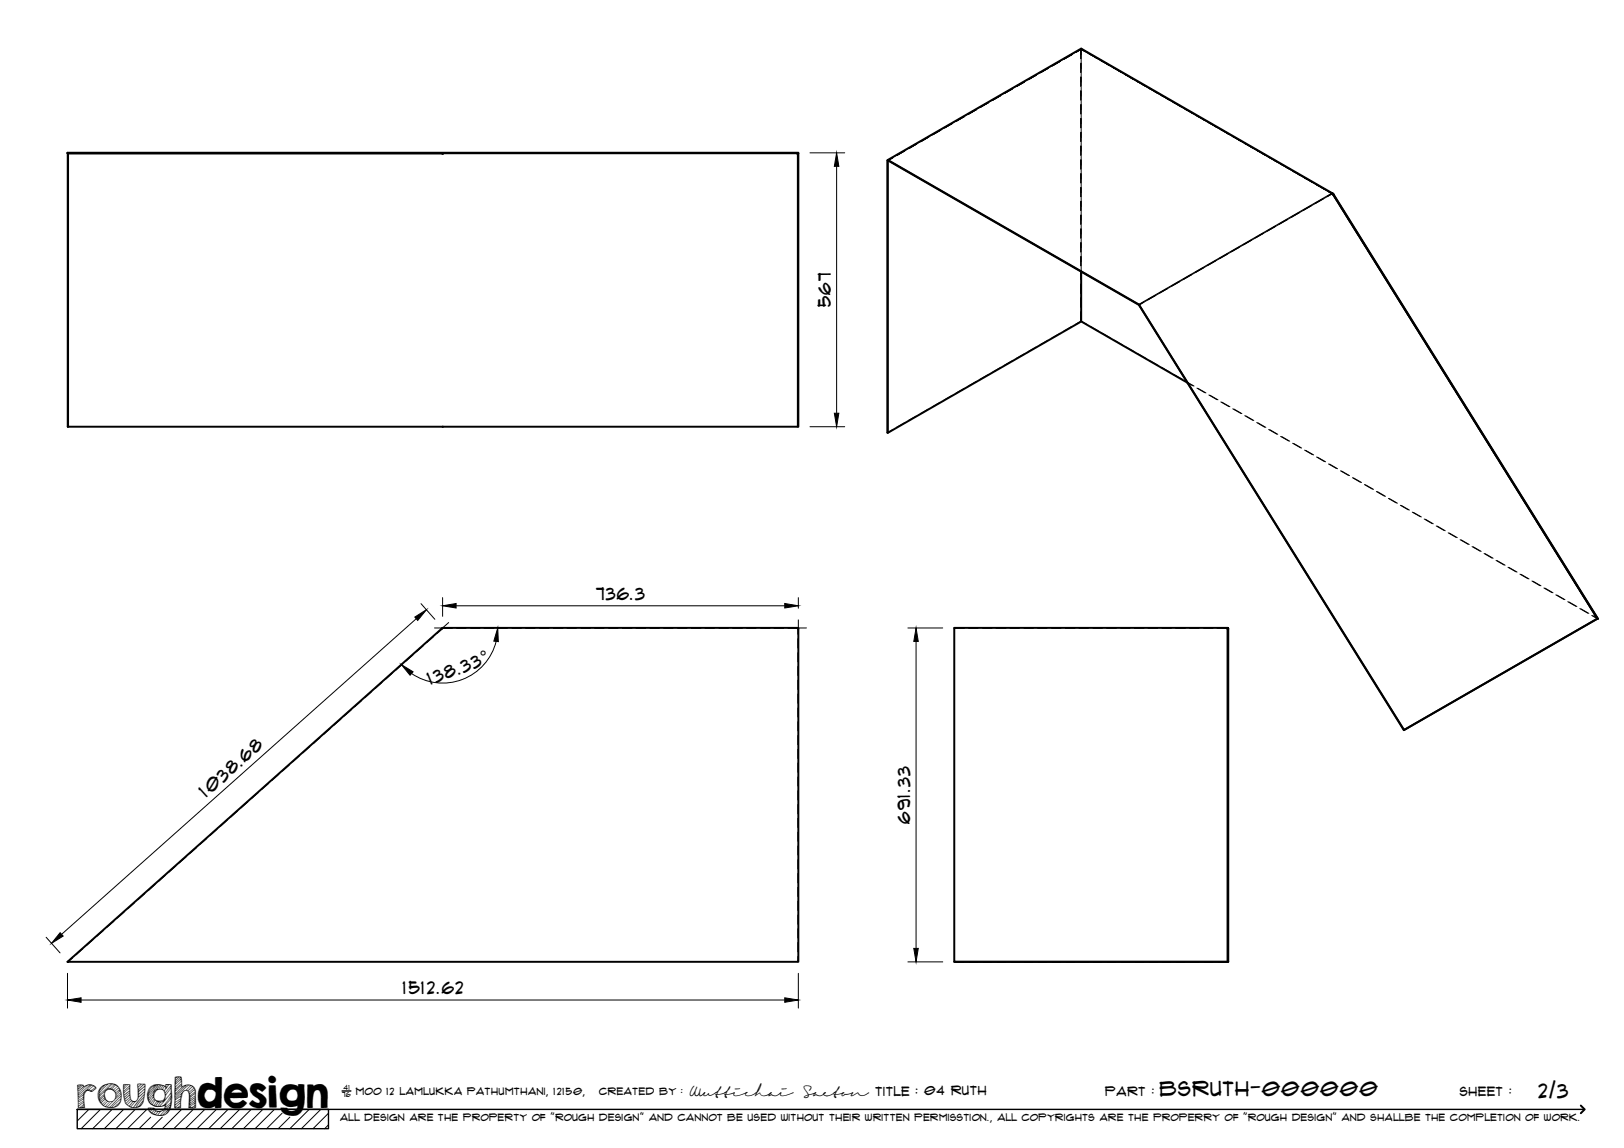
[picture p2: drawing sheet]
<svg xmlns="http://www.w3.org/2000/svg" width="420mm" height="297mm" viewBox="0 0 420 297" stroke-linecap="round" stroke-linejoin="round" font-family="sans-serif">
<!-- layer: Hidden -->
<g fill="none" stroke="#000" stroke-width=".26">
<path d="M268.1 19.4l-2.1 1.2M271.2 17.6l-2 1.2M274.3 15.8l-2.1 1.2M277.4 14.1l-2.1 1.1M279.6 16.4v2.4M279.6 12.6l.1 .1M279.6 12.7v2.5M279.6 19.9v2.4M279.7 12.7l-1.3 .8M279.7 12.8l1 .5M279.7 12.8v2.4M279.7 15.3v3.5"/>
<path d="M279.7 18.9v3.4M281.8 13.9l2 1.2M284.9 15.7l2 1.2M288 17.5l2 1.2M291.1 19.2l2 1.3M114.2 39.7h.2M114.2 39.7l.1-.2 .2 .2M114.5 39.7h.1M206.5 39.7h-.1M206.5 39.5l-.2 .3 .2-.1M234.1 39l-2.1 1.2M237.2 37.2l-2.1 1.2"/>
<path d="M240.3 35.4l-2.1 1.2M243.4 33.7l-2.1 1.1M246.4 31.9l-2 1.2M249.5 30.1l-2 1.2M252.6 28.3l-2 1.2M255.7 26.5l-2 1.2M258.8 24.8l-2 1.1M261.9 23l-2 1.2M265 21.2l-2 1.2M279.6 23.5v2.4M279.6 30.7v2.3M279.6 37.8v2.4"/>
<path d="M279.6 27.1v2.4M279.6 34.2v2.4M279.7 22.5v3.4M279.7 26v3.5M279.7 29.6v3.4M279.7 33.2v3.4M279.7 36.8v3.4M294.2 21l2 1.2M297.2 22.8l2.1 1.2M300.4 24.6l2 1.2M303.4 26.4l2.1 1.2M306.5 28.2l2.1 1.2"/>
<path d="M309.6 30l2.1 1.1M312.7 31.7l2.1 1.2M315.8 33.5l2.1 1.2M318.9 35.3l2.1 1.2M322 37.1l2.1 1.2M325.1 38.9l2.1 1.2M231 40.8l-1.3 .7M279.6 44.9v2.4M279.6 52.1v2.4M279.6 55.7v2.3M279.6 41.4v2.4M279.6 48.5v2.4"/>
<path d="M279.6 59.2v2.4M279.7 40.3v3.5M279.7 43.9v3.4M279.7 47.5v3.4M279.7 51.1v3.4M279.7 54.6v3.4M279.7 58.2v3.4M328.2 40.6l2.1 1.2M331.3 42.4l2.1 1.2M334.4 44.2l2.1 1.2M337.5 46l2.1 1.2M340.6 47.8l2 1.2"/>
<path d="M343.7 49.6l1 .6M344.6 50l.1 .1M344.6 50.1l.2 .2M344.7 50.2l1 1.5M344.7 50.1h.1M346.3 52.7l1.3 2M348.2 55.8l1.3 2M350.1 58.8l1.3 2M279.6 62.8v2.4M279.6 70v2.3M279.6 77.1v2.4M279.6 66.4v2.4"/>
<path d="M279.6 73.5v2.4M279.7 61.8v3.4M279.7 65.3v3.5M279.7 68.9v3.4M279.7 73.5v2.4M279.7 77.1v2.4M352 61.8l1.3 2M353.9 64.9l1.2 2M355.8 67.9l1.2 2M357.7 70.9l1.2 2M359.5 73.9l1.3 2.1M361.4 77l1.3 2"/>
<path d="M252.5 98.7l-2 1.2M255.6 97l-2 1.1M258.7 95.2l-2 1.2M261.8 93.4l-2 1.2M264.9 91.6l-2 1.2M268 89.8l-2 1.2M271.1 88l-2.1 1.2M274.2 86.3l-2.1 1.1M277.3 84.5l-2 1.1M279.6 83.1l-1.3 .8M279.6 83.1l.1 .1M279.7 80.7l-.1 2.4"/>
<path d="M279.7 83.1l1.4 .7M282.1 84.4l2 1.2M285.2 86.2l2 1.2M288.3 88l2 1.2M291.4 89.8l2 1.2M294.5 91.6l2 1.2M297.6 93.4l2 1.1M300.7 95.1l2 1.2M303.7 96.9l2.1 1.2M306.9 98.7l2 1.2M307.2 99l1.4 .8M363.3 80l1.3 2"/>
<path d="M365.2 83l1.3 2.1M367.1 86.1l1.3 2M369 89.1l1.2 2M370.9 92.1l1.2 2.1M372.8 95.2l1.2 2M374.6 98.2l1.3 2M230.9 111.2l-1.3 .7M234 109.4l-2.1 1.2M237.1 107.6l-2.1 1.2M240.2 105.9l-2.1 1.1M243.2 104.1l-2 1.2M246.4 102.3l-2.1 1.2"/>
<path d="M249.4 100.5l-2 1.2M309.7 100.4l2 1.2M309.9 100.5l2.1 1.2M312.8 102.2l2 1.2M313 102.3l2.1 1.1M315.8 104l2.1 1.2M316.1 104.1l2.1 1.1M318.9 105.8l2.1 1.2M319.2 105.8l2.1 1.2M322.1 107.6l2 1.1M322.3 107.6l2.1 1.2M325.1 109.3l2.1 1.2"/>
<path d="M325.4 109.4l2.1 1.2M328.2 111.1l2.1 1.2M328.5 111.2l2.1 1.2M331.3 112.9l2.1 1.2M331.6 113l2.1 1.2M334.4 114.7l2.1 1.2M334.7 114.8l2.1 1.1M337.5 116.5l2.1 1.2M337.8 116.5l2.1 1.2M340.6 118.2l2.1 1.3M340.9 118.3l2.1 1.2M376.6 101.2l1.2 2.1"/>
<path d="M378.4 104.3l1.3 2M380.3 107.3l1.3 2M382.2 110.3l1.3 2.1M384.1 113.4l1.3 2M386 116.4l1.2 2M387.9 119.4l1.2 2M343.7 120l2.1 1.2M344 120.1l2.1 1.2M346.8 121.8l2.1 1.2M347.1 121.9l2 1.2M349.9 123.6l2.1 1.2M350.2 123.7l2.1 1.1"/>
<path d="M353 125.4l2.1 1.2M353.3 125.4l2 1.2M356.1 127.2l2.1 1.2M356.4 127.2l2 1.2M359.2 129l2.1 1.1M359.5 129l2 1.2M362.3 130.7l2 1.2M362.6 130.8l2 1.2M365.4 132.5l2.1 1.2M365.7 132.6l2 1.2M368.5 134.3l2 1.2M368.8 134.4l2 1.1"/>
<path d="M371.6 136.1l2 1.2M371.9 136.1l2 1.2M374.7 137.9l2 1.2M374.9 137.9l2.1 1.2M377.8 139.6l2 1.2M378 139.7l2.1 1.2M389.8 122.5l1.2 2M391.7 125.5l1.2 2M393.6 128.5l1.2 2M395.4 131.6l1.3 2M397.3 134.6l1.3 2M399.2 137.6l1.3 2"/>
<path d="M380.9 141.4l2 1.2M381.1 141.5l2.1 1.2M384 143.2l2 1.2M384.2 143.3l2.1 1.1M387.1 145l2 1.2M387.3 145.1l2.1 1.1M390.1 146.8l2.1 1.2M390.4 146.8l2.1 1.2M393.2 148.6l2.1 1.1M393.5 148.6l2.1 1.2M396.3 150.3l2.1 1.2M396.6 150.4l2.1 1.2"/>
<path d="M399.4 152.1l2.1 1.2M399.7 152.2l2.1 1.2M401.1 140.7l1.3 2M402.5 153.9l2.1 1.2M402.8 154l2.1 1.2M403 143.7l1.3 2M404.9 146.7l1.2 2M405.6 155.7l2.1 1.2M405.9 155.8l2.1 1.1M406.8 149.7l1.2 2.1M408.7 152.8l1.2 2M408.7 157.5l2.1 1.2"/>
<path d="M409 157.5l2.1 1.2M410.5 155.8l1.3 2M412.1 159.3l1.3 .8M412.4 158.8l.8 1.3-1.4-.9M96.2 179l-1.8 1.5M98.8 176.6l-1.7 1.5M101.5 174.2l-1.8 1.6M104.2 171.8l-1.8 1.6M106.8 169.4l-1.7 1.6M109.5 167.1l-1.8 1.6M112.2 164.7l-1.8 1.6M114.4 162.5l.1 .1"/>
<path d="M114.5 162.6l-1.4 1.3M114.6 162.5l-.1 .1M117 162.6l-2.8 .1M118.2 162.6h2.4M121.8 162.6h2.3M125.3 162.6h2.4M128.9 162.6h2.4M132.5 162.6h2.4M136 162.6h2.4M139.6 162.6h2.4M143.2 162.6h2.4M146.7 162.6h2.4"/>
<path d="M150.3 162.6h2.4M153.9 162.6h2.4M157.5 162.6h2.4M161 162.6h2.4M164.6 162.6h2.4M168.2 162.6h2.4M171.8 162.6h2.3M175.3 162.6h2.4M178.9 162.6h2.4M182.5 162.6h2.3M186.1 162.6h2.3M189.6 162.6h2.4"/>
<path d="M193.2 162.6h2.4M196.8 162.6h2.3M200.3 162.6h2.4M206.3 162.5l.2 .2-2.6-.1M206.4 162.7v1.4M206.4 165.3v2.4M206.4 168.9v2.3M206.4 172.4v2.4M206.4 176v2.4M206.4 179.6v2.4M246.9 162.6h2.6M250.7 162.6h2.3"/>
<path d="M254.2 162.6h2.4M257.8 162.6h2.4M261.4 162.6h2.4M264.9 162.6h2.4M268.5 162.6h2.4M272.1 162.6h2.4M275.7 162.6h2.3M279.2 162.6h2.4M282.8 162.6h2.4M286.4 162.6h2.4M289.9 162.6h2.4M293.5 162.6h2.4"/>
<path d="M297.1 162.6h2.4M300.7 162.6h2.3M304.2 162.6h2.4M307.8 162.6h2.4M311.4 162.6h2.4M315 162.6h2.5M317.5 162.6h.1M317.6 162.6v.3M317.6 162.5v.1M74.8 198l-1.8 1.5M77.5 195.6l-1.8 1.6M80.2 193.2l-1.8 1.6"/>
<path d="M82.8 190.8l-1.7 1.6M85.5 188.5l-1.8 1.5M88.2 186.1l-1.8 1.5M90.8 183.7l-1.7 1.6M93.5 181.3l-1.8 1.6M206.4 183.2v2.3M206.4 186.7v2.4M206.4 190.3v2.4M206.4 193.9v2.4M206.4 197.4v2.4M50.8 219.3l-1.8 1.6M53.5 217l-1.8 1.5"/>
<path d="M56.2 214.6l-1.8 1.6M58.8 212.2l-1.8 1.6M61.5 209.8l-1.8 1.6M64.2 207.5l-1.8 1.5M66.8 205.1l-1.8 1.6M69.5 202.7l-1.8 1.6M72.2 200.3l-1.8 1.6M206.4 201v2.4M206.4 204.6v2.4M206.4 208.2v2.4M206.4 211.7v2.4M206.4 215.3v2.4"/>
<path d="M206.4 218.9v2.4M29.5 238.3l-1.8 1.6M32.2 236l-1.8 1.5M34.8 233.6l-1.8 1.6M37.5 231.2l-1.8 1.6M40.2 228.8l-1.8 1.6M42.8 226.4l-1.8 1.6M45.5 224.1l-1.8 1.6M48.2 221.7l-1.8 1.6M206.4 222.5v2.3M206.4 226v2.4M206.4 229.6v2.4"/>
<path d="M206.4 233.2v2.4M206.4 236.8v2.3M17.5 248.8l.1 .1M18.8 247.8l-1.1 1.1M21.5 245.5l-1.8 1.5M24.1 243.1l-1.7 1.6M26.8 240.7l-1.8 1.6M206.4 240.3v2.4M206.4 243.9v2.4M206.4 247.5v1.4M246.9 248.9h2.6M250.7 248.9h2.4"/>
<path d="M254.3 248.9h2.4M257.9 248.9h2.3M261.4 248.9h2.4M265 248.9h2.4M268.6 248.9h2.4M272.1 248.9h2.4M275.7 248.9h2.4M279.3 248.9h2.4M282.9 248.9h2.3M286.4 248.9h2.4M290 248.9h2.4M293.6 248.9h2.4"/>
<path d="M297.1 248.9h2.4M300.7 248.9h2.4M304.3 248.9h2.4M307.9 248.9h2.3M311.4 248.9h2.4M315 248.9h2.6"/>
</g>
<!-- layer: Visible -->
<g fill="none" stroke="#000" stroke-width=".51">
<path d="M279.7 12.7l-50 28.7M279.7 12.6v.1M279.8 12.6l-.1 .1M279.8 12.6l65 37.5M17.5 39.5l189 .2zM17.6 39.7v70.7h188.8v-70.7M114.2 39.7h.3M114.2 39.7h-96.7l.1 70.7M206.4 39.7l-.1 .1 .1-.1M206.4 39.7v70.7M206.5 39.7h.1M229.8 41.4l64.9 37.4 68.6 110.1 50-28.8"/>
<path d="M229.8 41.5l64.9 37.4 68.5 110 50-28.8M229.8 41.4l-.2 .1 .1 70.5M229.8 41.5l-.1 70.5 50-28.8v-12.9M344.7 50.1l-.1-.1 .4 .3M344.7 50.1l.3 .3M344.8 50.3h.1M345 50.4l68.2 109.7M345 50.3l68.4 109.8-68.5-109.8M345 50.3h-.1M279.7 83.2l27.5 15.8M114.2 162.7l-96.7 86.2h189v-86.2M114.6 162.5l-.4 .2"/>
<path d="M114.6 162.5h91.7M206.3 162.5l.2 .2M317.5 162.5l.1 .3M317.6 162.6v.1M317.6 162.8v86.1l-70.7-.1M317.6 162.7h.1M317.6 162.7v.1M317.6 162.7v86.2l.2-86.2M317.6 162.7h.2M317.8 162.7l-.2-.2h-70.7v86.3h70.7M413.3 160.1h.1M363.3 188.9h-.1"/>
<path d="M17.6 248.9h.1M17.7 248.9h-.1"/>
</g>
<!-- layer: Hidden Narrow -->
<g fill="none" stroke="#000" stroke-width=".26">
<path d="M268 19.4l-2 1.2M268.2 19.4l-2.1 1.2M271.1 17.6l-2.1 1.2M271.3 17.6l-2.1 1.2M274.2 15.8l-2.1 1.2M274.3 15.9l-2 1.1M277.3 14.1l-2 1.1M277.4 14.1l-2 1.2 2.1-1.2M278.5 13.5l1.2-.7 2.5 1.4M279.6 12.7l-1.3 .8M279.6 12.7l1.2 .7M279.7 12.7l1.2 .6"/>
<path d="M281.8 14l2.1 1.2M281.9 13.9l2.1 1.2M283.3 14.8l2 1.2M284.9 15.8l2.1 1.1M285 15.7l2.1 1.2M286.3 16.6l2.1 1.2M288 17.5l2.1 1.2M288.1 17.5l2.1 1.2M289.4 18.4l2.1 1.1M291.1 19.3l2.1 1.2M291.2 19.3l2.1 1.2M234 39l-2.1 1.2"/>
<path d="M237.1 37.2l-2.1 1.2M237.2 37.3l-2.1 1.1M240.2 35.4l-2.1 1.2M240.3 35.5l-2.1 1.1M243.2 33.7l-2 1.1M243.4 33.7l-2.1 1.2M246.4 31.9l-2.1 1.2M246.5 31.9l-2.1 1.2M249.4 30.1l-2 1.2M249.6 30.1l-2.1 1.2M252.5 28.3l-2 1.2M252.7 28.3l-2.1 1.2 2.1-1.2"/>
<path d="M255.6 26.5l-2 1.2M255.8 26.6l-2.1 1.1M256.8 26l2.1-1.2-2.1 1.2M258.7 24.8l-2 1.1M261.8 23l-2 1.2M262 23l-2.1 1.2M264.9 21.2l-2 1.2M265.1 21.2l-2.1 1.2M292.5 20.2l3.8 2.1M294.3 21.1l2.1 1.2M295.6 21.9l2.1 1.2M297.3 22.9l2.1 1.2"/>
<path d="M297.4 22.8l2.1 1.2M298.7 23.7l2.1 1.2M300.4 24.7l2.1 1.2M300.5 24.6l2.1 1.2M301.8 25.5l2.1 1.2M303.5 26.5l2 1.2M303.6 26.4l2 1.2M304.9 27.3l2.1 1.2M306.6 28.2l2.1 1.2M306.7 28.2l2 1.2M308 29.1l2.1 1.2M309.7 30l2 1.2"/>
<path d="M309.8 30l2 1.2M311.1 30.8l3.7 2.2M312.9 31.8l2 1.1M314.2 32.6l2.1 1.2M315.9 33.6l2 1.2M316 33.5l2 1.2M317.3 34.4l3.7 2.2M319.1 35.3l2 1.2M320.4 36.2l2.1 1.2M322.1 37.2l2 1.1M322.2 37.1l2 1.2M323.5 38l3.7 2.1"/>
<path d="M325.2 38.9l2.1 1.2M326.6 39.8l2.1 1.1M230.9 40.8l-1.3 .7M231 40.8l-1.2 .7M232 40.2l2.1-1.2-2 1.2M328.3 40.7l2 1.2M328.4 40.7l2 1.2M329.7 41.5l2 1.2M329.9 58.6l-2 1.1M330 58.6l-2.1 1.2M331.3 42.5l2.1 1.2M331.4 42.4l2.1 1.3"/>
<path d="M332.8 43.3l2 1.2M333 56.8l-2.1 1.2M333.1 56.8l-2.1 1.2M334.4 44.3l2.1 1.2M334.5 44.2l2.1 1.2M335.9 45.1l2 1.2M336.1 55l-2.1 1.2M336.2 55l-2.1 1.2M337.5 46.1l2.1 1.2M337.6 46l2.1 1.2M339 46.9l2 1.2M339.2 53.2l-2.1 1.2"/>
<path d="M339.3 53.2l-2.1 1.2M340.6 47.8l4 2.3-1.3 .7M340.7 47.8l2.1 1.2M342.3 51.4l-2.1 1.2M342.4 51.5l-2.1 1.1M343.7 49.6l1.2 .7M343.8 49.6l1.2 .7M344.7 50.2l-1.3 .7M345 50.4h-.1M295.8 78.2l-1.2 .7M295.9 78.2l-1.2 .7M299 76.4l-2.1 1.2"/>
<path d="M299 76.4l-2 1.2M302 74.6l-2 1.2M302.1 74.6l-2 1.2M305.1 72.8l-2 1.2M305.2 72.9l-2.1 1.1M308.2 71l-2 1.2M308.3 71.1l-2.1 1.2M311.3 69.2l-2 1.2M311.4 69.3l-2 1.2M314.4 67.5l-2 1.2M314.5 67.5l-2.1 1.2M317.5 65.7l-2 1.2"/>
<path d="M317.6 65.7l-2.1 1.2M320.6 63.9l-2 1.2M320.7 64l-2.1 1.1M323.7 62.1l-2.1 1.2M323.8 62.2l-2.1 1.1M326.8 60.3l-2.1 1.2M326.9 60.4l-2.1 1.2"/>
</g>
<!-- layer: Visible Narrow -->
<path d="M229.6 41.5l50.1-28.8 64.9 37.3-50 28.9M344.7 50.1l-50 28.8M344.9 50.3h.1" fill="none" stroke="#000" stroke-width=".26"/>
<!-- layer: TitleBlock -->
<path d="M20 287h65v5h-65zM20 287h390M88.5 282.3h2.3" fill="none" stroke="#000" stroke-width=".36"/>
<path d="M409 286.1l1 .9-1 1" fill="none" stroke="#000" stroke-width=".51"/>
<g fill="none" stroke="#000" stroke-width=".26">
<path d="M23 287l-3 3.1M26 287l-5 5M29 287l-5 5M32 287l-5 5M35 287l-5 5M38 287l-5 5M39 289.1l-3 2.9M42 289.1l-3 2.9M47 287l-5 5M50 287l-5 5M53 287l-5 5M56 287l-5 5"/>
<path d="M59 287l-5 5M62 287l-5 5M65 287l-5 5M68 287l-5 5M71 287l-5 5M73 288l-4 4M75 289.1l-3 2.9M80 287l-5 5M83 287l-5 5M85 288l-4 4M85 291l-1 1"/>
</g>
<!-- layer: FD_Dimensions -->
<g fill="none" stroke="#000" stroke-width=".26">
<path d="M209.5 39.5h9M216.5 43v63.9M209.5 110.4h9M108.9 156.2l3.6 4M114.5 154.6v4.9M118 156.7h85M206.5 154.6v2.8M107.7 160.1l-91.8 81.7M128.4 165.9a14.3 14.3 0 0 1-21.9 8.4M234.9 162.5h9M237 166v79.4M11.9 242.5l3.6 4.1"/>
<path d="M17.5 251.8v9M21 258.7h182M206.5 251.8v9M234.9 248.9h9"/>
</g>
<path d="M216.5 39.5l.5 3.5h-1.1zM215.9 106.9h1.1l-.5 3.5zM107.3 159.7l3-1.9-2.2 2.7zM114.5 156.7l3.5-.5v1.1zM203 156.2l3.5 .5-3.5 .6zM103.8 172l3.1 1.8-.8 .9zM128.8 162.5l.1 3.5-1.1-.1zM237 162.5l.6 3.5h-1.2zM15.6 241.3l.7 .9-3 1.9zM17.5 258.7l3.5-.5v1.1zM203 258.2l3.5 .5-3.5 .6zM236.4 245.4h1.2l-.6 3.5z" fill="#000" stroke="#000" stroke-width=".26"/>
<!-- layer: Edge Extensions -->
<path d="M112.4 162.5h2.2M116.1 161.1l-1.9 1.6M206.3 162.5h2.3M206.5 160.4v2.3" fill="none" stroke="#000" stroke-width=".26"/>
<text font-size="9.7" x="19.9" y="286.8">roughdesign</text>
<g font-size="5.3">
<text x="300.1" y="283.6">BSRUTH-000000</text>
<text x="398" y="284">2/3</text>
</g>
<g font-size="4.6">
<text x="215" y="79.4" transform="rotate(-90 215 79.4)">567</text>
<text x="154.2" y="155.2">736.3</text>
<text x="111.4" y="177.3" transform="rotate(-21 111.4 177.3)">138.33°</text>
<text x="53.3" y="206.5" transform="rotate(-42 53.3 206.5)">1038.68</text>
<text x="235.5" y="213.1" transform="rotate(-90 235.5 213.1)">691.33</text>
<text x="104.2" y="257.3">1512.62</text>
</g>
<g font-size="3.4">
<text x="178.3" y="283.5">Wuttichai</text>
<text x="208.1" y="283.5">Saeton title : 04 Ruth</text>
</g>
<g font-size="3.3">
<text x="286" y="283.5">Part :</text>
<text x="377.7" y="283.5">sheet :</text>
</g>
<g font-size="2.7">
<text x="92.1" y="283.3">moo 12 Lamlukka pathumthani, 12150,</text>
<text x="155" y="283.3">created by :</text>
</g>
<text font-size="2.6" x="88" y="290.1">all design are the property of &quot;rough design&quot; and cannot be used without their written permisstion., all copyrights are the properry of &quot;rough design&quot; and shallbe the completion of work.</text>
<g font-size="1.9">
<text x="88.5" y="283.9">76</text>
<text x="88.9" y="282.1">41</text>
</g>
</svg>
